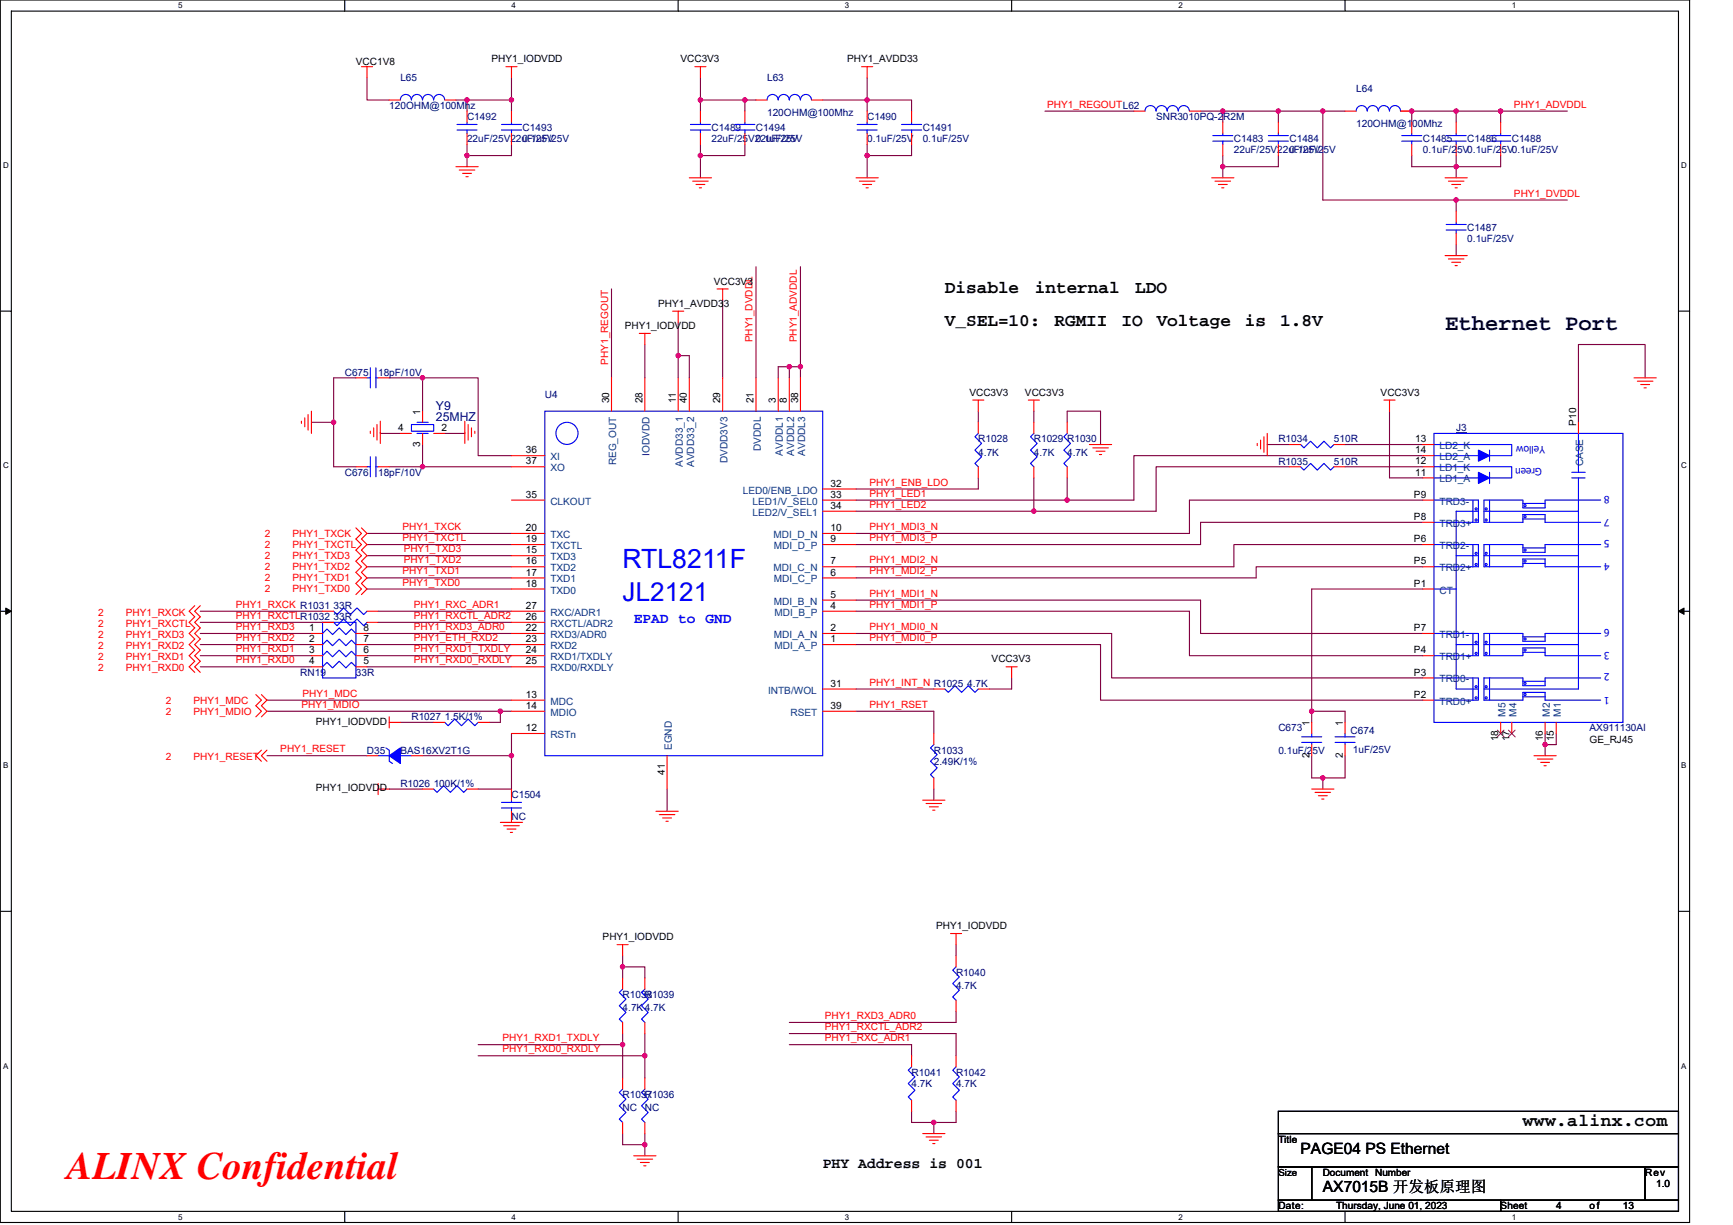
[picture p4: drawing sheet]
<svg xmlns="http://www.w3.org/2000/svg" width="297mm" height="210mm" viewBox="0 0 297 210" stroke-linecap="round" stroke-linejoin="round" font-family="sans-serif">
<path d="M0 0h289.6v209.5h-289.6zM1.9 1.9h285.8v205.7h-285.8z" fill="none" stroke="#000" stroke-width=".19"/>
<g fill="#fff">
<path d="M30.5 .2h.8v1.5h-.8z"/>
<path d="M30.5 207.8h.8v1.6h-.8z"/>
</g>
<path d="M59.1 0v1.9M59.1 207.6v1.9" fill="none" stroke="#000" stroke-width=".19"/>
<g fill="#fff">
<path d="M87.7 .2h.7v1.5h-.7z"/>
<path d="M87.7 207.8h.7v1.6h-.7z"/>
</g>
<path d="M116.2 0v1.9M116.2 207.6v1.9" fill="none" stroke="#000" stroke-width=".19"/>
<g fill="#fff">
<path d="M144.8 .2h.8v1.5h-.8z"/>
<path d="M144.8 207.8h.8v1.6h-.8z"/>
</g>
<path d="M173.4 0v1.9M173.4 207.6v1.9" fill="none" stroke="#000" stroke-width=".19"/>
<g fill="#fff">
<path d="M202 .2h.7v1.5h-.7z"/>
<path d="M202 207.8h.7v1.6h-.7z"/>
</g>
<path d="M230.5 0v1.9M230.5 207.6v1.9" fill="none" stroke="#000" stroke-width=".19"/>
<g fill="#fff">
<path d="M259.1 .2h.8v1.5h-.8z"/>
<path d="M259.1 207.8h.8v1.6h-.8z"/>
<path d="M.5 27.6h1v1.5h-1z"/>
<path d="M288.2 27.6h1v1.5h-1z"/>
<path d="M.5 79.1h1v1.5h-1z"/>
<path d="M288.2 79.1h1v1.5h-1z"/>
</g>
<path d="M0 53.3h1.9M287.7 53.3h1.9" fill="none" stroke="#000" stroke-width=".19"/>
<g fill="#fff">
<path d="M.5 130.5h.9v1.5h-.9z"/>
<path d="M288.2 130.5h.9v1.5h-.9z"/>
</g>
<path d="M0 104.8h1.9M287.7 104.8h1.9" fill="none" stroke="#000" stroke-width=".19"/>
<path d="M1 104.2l.9 .6-.9 .5zM287.7 104.8l.9-.6v1.1z" fill="#000" stroke="#000" stroke-width=".17"/>
<g fill="#fff">
<path d="M.5 181.9h.9v1.6h-.9z"/>
<path d="M288.2 181.9h.9v1.6h-.9z"/>
</g>
<path d="M0 156.2h1.9M287.7 156.2h1.9M219.1 190.5h68.6v3.8h-68.6zM219.1 194.3h68.6v5.7h-68.6zM219.1 200h5.7v5.7h-5.7zM219.1 205.7h38.1v1.9h-38.1zM224.8 200h57.2v5.7h-57.2zM257.2 205.7h30.5v1.9h-30.5zM282 200h5.7v5.7h-5.7z" fill="none" stroke="#000" stroke-width=".19"/>
<g fill="none" stroke="#800040" stroke-width=".19">
<path d="M62.9 13.3v3.8h3.8M78.1 17.1h1.9M80 17.1h7.7M80 17.1v1.9M87.7 13.3v3.8M87.7 17.1v1.9M120.1 17.1v2M120.1 17.1h7.6M120.1 13.3v3.8M129.6 17.1h-1.9v1.9M141 17.1h7.6M148.6 17.1v1.9"/>
<path d="M148.6 13.3v3.8M148.6 17.1h7.6v1.9M179.1 19h15.2M205.8 19h3.8M209.6 19h9.5M209.6 19v2M219.1 19h7.6M219.1 19v2M226.7 19v15.3h22.9M226.7 19h3.8M240.1 19h1.9M242 19h7.6"/>
<path d="M242 19.1v1.9M249.6 19h7.6M249.6 19.1v1.9M257.2 19.1v1.9M257.2 19h11.4M80 24.8v1.9M80 26.7v1.9M87.7 24.8v1.9h-7.7M120.1 24.8v1.9M127.7 24.8v1.9h-7.6v3.8M148.6 26.7v3.8M148.6 24.8v1.9h7.6v-1.9"/>
<path d="M209.6 26.7v1.9M209.6 28.6v1.9M219.1 26.7v1.9h-9.5M242 26.7v1.9h7.6M249.6 34.3v1.9M249.6 34.3h19M249.6 26.7v1.9M249.6 28.6v1.9M257.2 26.7v1.9h-7.6M104.8 49.5v15.3M110.5 59.1v5.7M116.2 55.2v5.8"/>
<path d="M123.9 51.4v13.4M129.6 45.7v19.1M137.2 45.7v17.2M249.6 41.9v1.9M53.4 72.4h3.8M57.2 72.4v7.6h3.8M61 64.8h-3.8v7.6M65.2 74.1v.2h3.4M66.7 64.8h5.7M72.4 64.8h9.6v13.3h5.7M72.4 76.2v3.8M72.4 64.8v5.7"/>
<path d="M79.7 74.1v.2h-3.5M116.2 61h1.9v3.8M116.2 61v3.8M135.3 62.9h1.9M135.3 62.9h-1.9v1.9M135.3 62.9v1.9M137.2 62.9v1.9M167.7 70.5v1.9M177.2 70.5v1.9M182.9 72.4v-1.9h5.7v5.7M217.2 76.2h3.8M230.5 76.2h13.4"/>
<path d="M238.2 70.5v11.4h5.7M243.9 78.1h-49.6v7.6h-11.4M282 64.8v-5.7h-11.5v13.3M62.9 97.2h24.8M62.9 95.2h24.8M62.9 93.3h24.8M62.9 91.4h24.8M62.9 99.1h24.8M66.7 80h5.7M72.4 80h15.3M146.7 85.7h36.2M146.7 87.6h30.5"/>
<path d="M167.7 81.9v1.9h-21M177.2 81.9v5.7M182.9 81.9v3.8M221 80h-22.8v7.6h-21M230.5 80h13.4M243.9 89.5h-38.1v3.8h-59.1M243.9 85.7h-40v5.7h-57.2M243.9 97.2h-28.6v1.9h-68.6M243.9 93.3h-32.4v3.9h-64.8M34.3 106.7h21M34.3 104.8h21M34.3 114.3h19.1"/>
<path d="M34.3 108.6h19.1M34.3 110.5h19.1M34.3 112.4h19.1M62.9 114.3h24.8M62.9 108.6h24.8M62.9 110.5h24.8M62.9 112.4h24.8M62.9 101h24.8M64.8 106.7h22.9M64.8 104.8h22.9M146.7 118.1h13.4M146.7 110.5h41.9v9.5h55.3"/>
<path d="M146.7 104.8h57.2v7.6h40M146.7 102.9h59.1v5.7h38.1M146.7 108.6h43.8v7.6h53.4M173.4 116.2v1.9h-3.8M243.9 101h-19.1v20.9M45.8 129.5h17.1M45.8 120h41.9M45.8 121.9h40M66.7 135.3h5.7M68.6 123.8h5.7M72.4 129.5h15.3M85.8 121.9h1.9"/>
<path d="M85.8 121.9v1.9h-1.9M87.7 129.5v5.8h-5.7M87.7 125.7v3.8M114.3 135.3v3.8M146.7 121.9h13.4v3.8M160.1 135.3v1.9M224.8 129.5v3.8h1.9M224.8 121.9v1.9M224.8 121.9h5.7v1.9M226.7 133.3v2M230.5 129.5v3.8h-3.8M264.8 127.6v1.9"/>
<path d="M264.8 125.7v1.9M266.7 125.7v1.9h-1.9M82 179.1h24.7M106.7 165.7h3.8v1.9M106.7 163.8v1.9M106.7 165.7v1.9M106.7 177.2v1.9M106.7 179.1v5.7M110.5 177.2v3.8M135.3 177.2h28.6v3.8M135.3 179.1h20.9v1.9M163.9 173.4v1.9h-28.6"/>
<path d="M163.9 161.9v1.9M82 181h28.5M106.7 194.3v1.9h3.8M110.5 194.3v1.9M110.5 196.2v1.9M110.5 181v3.8M156.2 190.5v1.9h3.9M160.1 192.4v1.9M163.9 190.5v1.9h-3.8"/>
</g>
<g fill="#f0f" stroke="#f0f" stroke-width=".19">
<circle cx="226.7" cy="133.3" r=".38"/>
<circle cx="224.8" cy="121.9" r=".38"/>
<circle cx="264.8" cy="127.6" r=".38"/>
<circle cx="87.7" cy="129.5" r=".38"/>
<circle cx="182.9" cy="85.7" r=".38"/>
<circle cx="135.3" cy="62.9" r=".38"/>
<circle cx="137.2" cy="62.9" r=".38"/>
<circle cx="116.2" cy="60.9" r=".38"/>
<circle cx="57.2" cy="72.4" r=".38"/>
<circle cx="72.4" cy="64.8" r=".38"/>
<circle cx="72.4" cy="80" r=".38"/>
<circle cx="219.1" cy="19" r=".38"/>
<circle cx="209.6" cy="19" r=".38"/>
<circle cx="209.6" cy="28.6" r=".38"/>
<circle cx="249.6" cy="34.3" r=".38"/>
<circle cx="226.7" cy="19" r=".38"/>
<circle cx="249.6" cy="28.6" r=".38"/>
<circle cx="257.2" cy="19" r=".38"/>
<circle cx="249.6" cy="19" r=".38"/>
<circle cx="120" cy="17.1" r=".38"/>
<circle cx="242" cy="19" r=".38"/>
<circle cx="127.7" cy="17.1" r=".38"/>
<circle cx="148.6" cy="17.1" r=".38"/>
<circle cx="148.6" cy="26.7" r=".38"/>
<circle cx="80" cy="26.7" r=".38"/>
<circle cx="120" cy="26.7" r=".38"/>
<circle cx="80" cy="17.1" r=".38"/>
<circle cx="87.7" cy="17.1" r=".38"/>
<circle cx="85.7" cy="121.9" r=".38"/>
<circle cx="177.2" cy="87.6" r=".38"/>
<circle cx="110.5" cy="181" r=".38"/>
<circle cx="110.5" cy="196.2" r=".38"/>
<circle cx="106.7" cy="165.7" r=".38"/>
<circle cx="106.7" cy="179.1" r=".38"/>
<circle cx="160" cy="192.4" r=".38"/>
</g>
<g fill="none" stroke="#f00" stroke-width=".19">
<path d="M62 11.4h1.9M62.9 11.4v1.9M80 19.1v1.9M86.7 11.4h1.9M87.7 11.4v1.9M119.1 11.4h1.9M120.1 11.4v1.9M147.7 11.4h1.9M148.6 11.4v1.9M78.1 28.6h3.9M78.7 29.1h2.7M79.3 29.7h1.5"/>
<path d="M79.9 30.3h.3M80 22.9v1.9M118.1 30.5h3.9M118.7 31.1h2.7M119.3 31.6h1.5M119.9 32.2h.3M146.7 30.5h3.8M147.3 31.1h2.7M147.9 31.6h1.5M148.4 32.2h.4M207.7 30.5h3.8M208.3 31.1h2.6"/>
<path d="M208.8 31.6h1.6M209.4 32.2h.4M247.7 30.5h3.8M248.3 31.1h2.6M248.8 31.6h1.6M249.4 32.2h.4M257.2 21v1.9M257.2 24.8v1.9M109.6 57.1h1.9M110.5 57.1v2M115.3 53.3h1.9M116.2 53.3v1.9"/>
<path d="M122.9 49.5h1.9M123.9 49.5v1.9M247.7 43.8h3.8M248.3 44.4h2.6M248.8 45h1.6M249.4 45.5h.4M51.7 72.2v.4M52.2 71.6v1.6M52.8 71.1v2.6M53.4 70.5v3.8M63.5 73.9v.4M64 73.3v1.6"/>
<path d="M64.6 72.8v2.6M65.2 72.2v3.8M79.7 72.2v3.8M80.2 72.8v2.6M80.8 73.3v1.6M81.4 73.9v.4M166.7 68.6h1.9M167.7 68.6v1.9M176.3 68.6h1.9M177.2 68.6v1.9M186.7 76.2h3.8M187.3 76.8h2.7"/>
<path d="M187.9 77.3h1.5M188.4 77.9h.4M215.5 76v.4M216.1 75.4v1.6M216.6 74.9v2.6M217.2 74.3v3.8M237.2 68.6h1.9M238.2 68.6v1.9M280.1 64.8h3.8M280.6 65.3h2.7M281.2 65.9h1.5M281.8 66.5h.4"/>
<path d="M61 90.5l1 .9-1 1 1 .9-1 1 1 .9-1 1 1 1-1 .9 1 1-1 .9 1 1-1 .9M62 90.5l.9 .9-.9 1 .9 .9-.9 1 .9 .9-.9 1 .9 1-.9 .9 .9 1-.9 .9 .9 1-.9 .9M33.4 103.8l-1 1 1 .9-1 1 1 .9-1 1 1 .9-1 1 1 .9-1 1 1 .9-1 1 1 1M34.3 103.8l-.9 1 .9 .9-.9 1 .9 .9-.9 1 .9 .9-.9 1 .9 .9-.9 1 .9 .9-.9 1 .9 1M43.9 119.1l.9 .9-.9 1 .9 .9-.9 1M44.8 119.1l1 .9-1 1 1 .9-1 1M172.4 114.3h1.9M173.4 114.3v1.9M44.8 128.6l-.9 .9 .9 1M45.8 128.6l-1 .9 1 1M64.8 135.3h1.9M64.8 134.3v1.9"/>
<path d="M66.7 123.8h1.9M66.7 122.9v1.9M112.4 139.1h3.8M113 139.6h2.7M158.2 137.2h3.8M158.7 137.7h2.7M159.3 138.3h1.5M159.9 138.9h.3M224.8 135.3h3.8M225.4 135.8h2.7M226 136.4h1.5M226.5 137h.4"/>
<path d="M262.9 129.5h3.8M263.5 130.1h2.7M264.1 130.7h1.5M264.6 131.3h.4M85.8 141h3.8M86.3 141.5h2.7M86.9 142.1h1.5M87.5 142.7h.4M113.6 140.2h1.5M114.1 140.8h.4M105.8 161.9h1.9M106.7 161.9v1.9"/>
<path d="M162.9 160h1.9M163.9 160v1.9M108.6 198.1h3.8M109.2 198.7h2.7M109.8 199.3h1.5M110.3 199.8h.4M158.2 194.3h3.8M158.7 194.9h2.7M159.3 195.5h1.5M159.9 196h.3"/>
</g>
<g fill="none" stroke="#00f" stroke-width=".19">
<path d="M78.3 22.3h3.5M78.3 21.3h3.5M80 21v.3M80 22.3v.6M255.5 24.2h3.4M255.5 23.2h3.4M257.2 22.9v.3M257.2 24.2v.6M245.8 74.3h32.4v49.5h-32.4zM245.8 76.2h13.3v1.9h-13.3M255.3 77.2v1.9M270.5 74.3v6.7"/>
<path d="M245.8 93.3h7.6v3.9h-7.6M245.8 85.7h7.6v3.8h-7.6M245.8 80h13.3v1.9h-13.3M249.6 95.3h3.8M252.5 93.3v3.9M252.5 85.7v3.8M252.9 96.6h.2v.3h-.2zM252.9 94.7h.2v.3h-.2zM252.9 89h.2v.3h-.2zM252.9 87.1h.2v.3h-.2zM253.4 87.6h-3.8v30.5h3.8M254.4 95.3h16.1"/>
<path d="M254.4 87.6h16.1M254.6 94.7h.3v.3h-.3zM254.6 96.6h.3v.3h-.3zM254.6 87.1h.3v.3h-.3zM254.6 89h.3v.3h-.3zM255.3 93.3v3.9M255.3 85.7v3.8M255.3 81v1.9M261 96.6h3.8M261 93.9h3.8M261 89h3.8M261 86.3h3.8"/>
<path d="M261.3 94.2h.2v.2h-.2zM261.3 96.1h.2v.2h-.2zM261.3 86.5h.2v.3h-.2zM261.3 88.4h.2v.3h-.2zM269.4 81.9h2.3M269.4 81h2.3M270.5 81.9v36.2h-16.1M274.4 93.3h-9.6v1.4h-3.8v-1.4h-6.6v3.9h6.6v-1.4h3.8v1.4h9.6M274.4 85.7h-9.6v1.4h-3.8v-1.4h-6.6v3.8h6.6v-1.3h3.8v1.3h9.6M245.8 101h3.8M245.8 108.6h7.6v3.8h-7.6M245.8 116.2h7.6v3.8h-7.6"/>
<path d="M249.6 110.5h3.8M252.5 108.6v3.8M252.5 116.2v3.8M252.9 111.9h.2v.2h-.2zM252.9 110h.2v.2h-.2zM252.9 119.5h.2v.2h-.2zM252.9 117.6h.2v.2h-.2zM254.4 110.5h16.1M254.6 111.9h.3v.2h-.3zM254.6 119.5h.3v.2h-.3zM254.6 117.6h.3v.2h-.3zM254.6 110h.3v.2h-.3z"/>
<path d="M255.3 108.6v3.8M255.3 116.2v3.8M261 111.8h3.8M261 109.2h3.8M261 119.4h3.8M261 116.8h3.8M261.3 109.4h.2v.3h-.2zM261.3 111.3h.2v.3h-.2zM261.3 118.9h.2v.3h-.2zM261.3 117h.2v.3h-.2zM274.4 116.2h-9.6v1.3h-3.8v-1.3h-6.6v3.8h6.6v-1.3h3.8v1.3h9.6M274.4 108.6h-9.6v1.3h-3.8v-1.3h-6.6v3.8h6.6v-1.3h3.8v1.3h9.6"/>
</g>
<g fill="#00f" stroke="#00f" stroke-width=".19">
<path d="M253.4 81l1.9 .9-1.9 1z" fill-rule="evenodd"/>
<path d="M253.4 77.2l1.9 .9-1.9 1z" fill-rule="evenodd"/>
</g>
<path d="M249.6 74.1h1.8v.2h-1.8z" fill="#000080"/>
<g fill="none" stroke="#f00" stroke-width=".19">
<path d="M66.7 17.1h1.9M76.2 17.1h1.9M87.7 19.1v1.9M120.1 19.1v1.9M127.7 19.1v1.9M129.6 17.1h1.9M139.1 17.1h1.9M148.6 19.1v1.9M156.2 19.1v1.9M194.3 19h2M203.9 19h1.9M230.5 19h1.9"/>
<path d="M240.1 19h1.9M87.7 22.9v1.9M120.1 22.9v1.9M127.7 22.9v1.9M148.6 22.9v1.9M156.2 22.9v1.9M209.6 21v1.9M209.6 24.8v1.9M219.1 21v1.9M219.1 24.8v1.9M242 21v1.9M242 24.8v1.9"/>
<path d="M249.6 21v1.9M249.6 24.8v1.9M249.6 36.2v1.9M249.6 40v1.9M61 64.8h1.9M64.8 64.8h1.9M68.6 74.3h1.9M72.4 70.5v1.9M72.4 74.3v1.9M74.3 74.3h1.9M87.7 78.1h5.7M104.8 64.8v5.7"/>
<path d="M110.5 64.8v5.7M116.2 64.8v5.7M118.1 64.8v5.7M123.9 64.8v5.7M129.6 64.8v5.7M133.4 64.8v5.7M135.3 64.8v5.7M137.2 64.8v5.7M167.7 72.4v1.9M177.2 72.4v1.9M182.9 72.4v1.9M221 76.2h1.9"/>
<path d="M228.6 76.2h1.9M243.9 78.1h1.9M243.9 76.2h1.9M270.5 72.4v1.9M61 80h1.9M64.8 80h1.9M87.7 91.4h5.7M87.7 99.1h5.7M87.7 97.2h5.7M87.7 95.2h5.7M87.7 93.3h5.7M87.7 80h5.7"/>
<path d="M87.7 85.7h5.7M141 99.1h5.7M141 97.2h5.7M141 93.3h5.7M141 91.4h5.7M141 87.6h5.7M141 83.8h5.7M141 85.7h5.7M167.7 80v1.9M177.2 80v1.9M182.9 80v1.9M221 80h1.9"/>
<path d="M228.6 80h1.9M243.9 97.2h1.9M243.9 93.3h1.9M243.9 89.5h1.9M243.9 85.7h1.9M243.9 81.9h1.9M243.9 80h1.9M53.4 108.6h1.9M53.4 110.5h1.9M53.4 112.4h1.9M53.4 114.3h1.9M55.3 104.8h1.9"/>
<path d="M55.3 106.7h1.9M61 114.3h1.9M61 112.4h1.9M61 110.5h1.9M61 108.6h1.9M62.9 104.8h1.9M62.9 106.7h1.9M87.7 106.7h5.7M87.7 114.3h5.7M87.7 112.4h5.7M87.7 110.5h5.7M87.7 108.6h5.7"/>
<path d="M87.7 104.8h5.7M87.7 101h5.7M141 110.5h5.7M141 108.6h5.7M141 104.8h5.7M141 102.9h5.7M141 118.1h5.7M160.1 118.1h1.9M167.7 118.1h1.9M243.9 116.2h1.9M243.9 112.4h1.9M243.9 108.6h1.9"/>
<path d="M243.9 101h1.9M62.9 129.5h1.9M70.5 129.5h1.9M72.4 135.3h1.9M74.3 123.8h1.9M80 135.3h2M82 123.8h1.9M87.7 125.7h5.7M87.7 120h5.7M87.7 121.9h5.7M87.7 135.3v1.9M87.7 139.1v1.9"/>
<path d="M114.3 129.5v5.8M141 121.9h5.7M160.1 133.3v2M160.1 125.7v1.9M224.8 123.8v1.9M224.8 127.6v1.9M230.5 123.8v1.9M230.5 127.6v1.9M243.9 120h1.9M257.2 123.8v1.9M259.1 123.8v1.9M264.8 123.8v1.9"/>
<path d="M266.7 123.8v1.9M106.7 175.3v1.9M106.7 167.6v1.9M110.5 175.3v1.9M110.5 167.6v1.9M163.9 171.4v2M163.9 163.8v1.9M106.7 192.4v1.9M106.7 184.8v1.9M110.5 192.4v1.9M110.5 184.8v1.9M156.2 188.6v1.9"/>
<path d="M156.2 181v1.9M163.9 188.6v1.9M163.9 181v1.9"/>
</g>
<path d="M256.6 125.2l1.2 1.1M257.8 125.2l-1.2 1.1M258.5 125.2l1.2 1.1M259.7 125.2l-1.2 1.1" fill="none" stroke="#804000" stroke-width=".17"/>
<g fill="none" stroke="#00f" stroke-width=".19">
<path d="M70.5 17.1a.94 .94 0 0 0-.9-.9 .94 .94 0 0 0-1 .9M74.3 17.1a.95 .95 0 0 0-.9-.9 .95 .95 0 0 0-1 .9 .94 .94 0 0 0-.9-.9 .94 .94 0 0 0-1 .9M76.2 17.1a.94 .94 0 0 0-.9-.9 .94 .94 0 0 0-1 .9M133.4 17.1a.94 .94 0 0 0-1-.9 .94 .94 0 0 0-.9 .9M137.2 17.1a.95 .95 0 0 0-1-.9 .95 .95 0 0 0-.9 .9 .94 .94 0 0 0-1-.9 .94 .94 0 0 0-.9 .9M139.1 17.1a.94 .94 0 0 0-1-.9 .94 .94 0 0 0-.9 .9M200 19a.95 .95 0 0 0-.9-.9 .95 .95 0 0 0-1 .9 .94 .94 0 0 0-.9-.9 .94 .94 0 0 0-.9 .9M203.9 19a.95 .95 0 0 0-1-.9 .95 .95 0 0 0-1 .9 .94 .94 0 0 0-.9-.9 .94 .94 0 0 0-.9 .9M236.2 19a.95 .95 0 0 0-.9-.9 .95 .95 0 0 0-1 .9 .94 .94 0 0 0-.9-.9 .94 .94 0 0 0-1 .9M240 19a.95 .95 0 0 0-.9-.9 .95 .95 0 0 0-1 .9 .94 .94 0 0 0-.9-.9 .94 .94 0 0 0-.9 .9M86 22.3h3.4M86 21.3h3.4"/>
<path d="M87.7 21v.3M87.7 22.3v.6M118.3 22.3h3.5M118.3 21.3h3.5M120.1 21v.3M120.1 22.3v.6M126 22.3h3.4M126 21.3h3.4M127.7 21v.3M127.7 22.3v.6M146.9 22.3h3.4M146.9 21.3h3.4"/>
<path d="M148.6 21v.3M148.6 22.3v.6M154.5 22.3h3.5M154.5 21.3h3.5M156.2 21v.3M156.2 22.3v.6M207.9 24.2h3.4M207.9 23.2h3.4M209.6 22.9v.3M209.6 24.2v.6M217.4 24.2h3.4M217.4 23.2h3.4"/>
<path d="M219.1 22.9v.3M219.1 24.2v.6M240.3 24.2h3.4M240.3 23.2h3.4M242 22.9v.3M242 24.2v.6M247.9 24.2h3.4M247.9 23.2h3.4M247.9 39.4h3.4M247.9 38.5h3.4M249.6 22.9v.3M249.6 24.2v.6"/>
<path d="M249.6 38.1v.4M249.6 39.4v.6M62.9 64.8h.6M63.5 63.1v3.4M63.5 78.3v3.4M64.4 63.1v3.4M64.4 78.3v3.4M64.4 64.8h.4M70.5 72.8h3.8v1.1h-3.8zM71.5 72.4h1.9M71.5 74.3h1.9M72.4 74.3h.1"/>
<path d="M72.4 72.4h.1M93.4 70.5h47.6v59h-47.6zM167.7 74.3l-.6 .6 1.2 1.1-1.2 1.2 1.2 1.1-1.2 1.1 .6 .6M177.2 74.3l-.6 .6 1.2 1.1-1.2 1.2 1.2 1.1-1.2 1.1 .6 .6M182.9 74.3l-.6 .6 1.2 1.1-1.2 1.2 1.2 1.1-1.2 1.1 .6 .6M222.9 76.2l.6 .6 1.1-1.2 1.2 1.2 1.1-1.2 1.2 1.2 .5-.6M62.9 80h.6M64.4 80h.4M222.9 80l.6 .6 1.1-1.2 1.2 1.2 1.1-1.2 1.2 1.2 .5-.6M55.3 106.7h5.7v9.5h-5.7zM55.3 108.6l.7-.8 1 1 1.1-1.2 1.2 1.2 .9-1 .8 .8M55.3 110.5l.7-.8 1 1 1.1-1.2 1.2 1.2 .9-1 .8 .8"/>
<path d="M55.3 112.4l.7-.8 1 1 1.1-1.2 1.2 1.2 .9-1 .8 .8M55.3 114.3l.7-.8 1 1 1.1-1.2 1.2 1.2 .9-1 .8 .8M57.2 104.8l.6 .5 1.1-1.1 1.1 1.1 1.2-1.1 1.1 1.1 .6-.5M57.2 106.7l.6 .6 1.1-1.2 1.1 1.2 1.2-1.2 1.1 1.2 .6-.6M162 118.1l.5 .6 1.2-1.2 1.1 1.2 1.2-1.2 1.1 1.2 .6-.6M64.8 129.5h1.9M66.1 128.2l.6 .4v1.9l.6 .4M68.6 129.5h1.9M74.3 135.3l.6 .5 1.1-1.1 1.2 1.1 1.1-1.1 1.2 1.1 .5-.5M76.2 123.8l.6 .6 1.2-1.1 1.1 1.1 1.1-1.1 1.2 1.1 .6-.6M86 138.5h3.4M86 137.5h3.4"/>
<path d="M87.7 137.2v.3M87.7 138.5v.6M160.1 127.6l-.6 .6 1.1 1.1-1.1 1.2 1.1 1.1-1.1 1.2 .6 .5M223.1 126.3h3.4M223.1 127.3h3.4M224.8 125.7v.6M224.8 127.3v.3M228.8 126.3h3.5M228.8 127.3h3.5M230.5 125.7v.6M230.5 127.3v.3M106.7 169.5l-.6 .6 1.2 1.2-1.2 1.1 1.2 1.1-1.2 1.2 .6 .6"/>
<path d="M110.5 169.5l-.5 .6 1.1 1.2-1.1 1.1 1.1 1.1-1.1 1.2 .5 .6M163.9 165.7l-.6 .6 1.1 1.1-1.1 1.2 1.1 1.1-1.1 1.2 .6 .5M106.7 186.7l-.6 .6 1.2 1.1-1.2 1.1 1.2 1.2-1.2 1.1 .6 .6M110.5 186.7l-.5 .6 1.1 1.1-1.1 1.1 1.1 1.2-1.1 1.1 .5 .6M156.2 182.9l-.5 .6 1.1 1.1-1.1 1.1 1.1 1.2-1.1 1.1 .5 .6M163.9 182.9l-.6 .6 1.1 1.1-1.1 1.1 1.1 1.2-1.1 1.1 .6 .6"/>
<circle cx="97.2" cy="74.3" r="1.89"/>
</g>
<path d="M66.7 129.5l1.9-1.3v2.7z" fill-rule="evenodd" fill="#00f" stroke="#00f" stroke-width=".19"/>
<g fill="#f0f" stroke="#f0f" stroke-width=".19">
<circle cx="226.7" cy="133.3" r=".38"/>
<circle cx="224.8" cy="121.9" r=".38"/>
<circle cx="264.8" cy="127.6" r=".38"/>
<circle cx="87.7" cy="129.5" r=".38"/>
<circle cx="182.9" cy="85.7" r=".38"/>
<circle cx="135.3" cy="62.9" r=".38"/>
<circle cx="137.2" cy="62.9" r=".38"/>
<circle cx="116.2" cy="60.9" r=".38"/>
<circle cx="57.2" cy="72.4" r=".38"/>
<circle cx="72.4" cy="64.8" r=".38"/>
<circle cx="72.4" cy="80" r=".38"/>
<circle cx="219.1" cy="19" r=".38"/>
<circle cx="209.6" cy="19" r=".38"/>
<circle cx="209.6" cy="28.6" r=".38"/>
<circle cx="249.6" cy="34.3" r=".38"/>
<circle cx="226.7" cy="19" r=".38"/>
<circle cx="249.6" cy="28.6" r=".38"/>
<circle cx="257.2" cy="19" r=".38"/>
<circle cx="249.6" cy="19" r=".38"/>
<circle cx="120" cy="17.1" r=".38"/>
<circle cx="242" cy="19" r=".38"/>
<circle cx="127.7" cy="17.1" r=".38"/>
<circle cx="148.6" cy="17.1" r=".38"/>
<circle cx="148.6" cy="26.7" r=".38"/>
<circle cx="80" cy="26.7" r=".38"/>
<circle cx="120" cy="26.7" r=".38"/>
<circle cx="80" cy="17.1" r=".38"/>
<circle cx="87.7" cy="17.1" r=".38"/>
<circle cx="85.7" cy="121.9" r=".38"/>
<circle cx="177.2" cy="87.6" r=".38"/>
<circle cx="110.5" cy="181" r=".38"/>
<circle cx="110.5" cy="196.2" r=".38"/>
<circle cx="106.7" cy="165.7" r=".38"/>
<circle cx="106.7" cy="179.1" r=".38"/>
<circle cx="160" cy="192.4" r=".38"/>
</g>
<text font-size="6.7" fill="#f00" x="11.5" y="202.2">ALINX Confidential</text>
<text font-size="4.6" fill="#00f" x="106.7" y="97.4">RTL8211F</text>
<text font-size="4.5" fill="#00f" x="106.7" y="103.1">JL2121</text>
<text font-size="3.8" fill="#000040" x="247.7" y="56.5">Ethernet Port</text>
<g font-size="3">
<text x="162" y="50.2">Disable</text>
<text x="177.4" y="50.2">internal</text>
<text x="194.6" y="50.2">LDO</text>
<text x="162" y="55.9">V_SEL=10:</text>
<text x="180.7" y="55.9">RGMII</text>
<text x="192.2" y="55.9">IO</text>
<text x="198.3" y="55.9">Voltage</text>
<text x="213.4" y="55.9">is</text>
<text x="219.4" y="55.9">1.8V</text>
<text x="261" y="193.1">www.alinx.com</text>
</g>
<g font-size="2.7">
<text x="222.9" y="197.8">PAGE04 PS Ethernet</text>
<text x="226.7" y="204.3">AX7015B 开发板原理图</text>
</g>
<text font-size="2.5" fill="#00f" x="108.6" y="106.9">EPAD to GND</text>
<text font-size="2.5" x="141" y="200.3">PHY Address is 001</text>
<g font-size="2.1" fill="#000080">
<text x="74.7" y="70.3">Y9</text>
<text x="74.7" y="72.2">25MHZ</text>
</g>
<g font-size="1.7">
<text x="61" y="11.1">VCC1V8</text>
<text x="84.2" y="10.7">PHY1_IODVDD</text>
<text x="116.6" y="10.7">VCC3V3</text>
<text x="145.2" y="10.7">PHY1_AVDD33</text>
<text x="112.8" y="52.6">PHY1_AVDD33</text>
<text x="122.3" y="48.8">VCC3V3</text>
<text x="107.1" y="56.4">PHY1_IODVDD</text>
<text x="72" y="71.1" transform="rotate(-90 72 71.1)">1</text>
<text x="104.4" y="69.2" transform="rotate(-90 104.4 69.2)">30</text>
<text x="110.1" y="69.2" transform="rotate(-90 110.1 69.2)">28</text>
<text x="115.8" y="69.2" transform="rotate(-90 115.8 69.2)">11</text>
<text x="117.7" y="69.2" transform="rotate(-90 117.7 69.2)">40</text>
<text x="123.5" y="69.2" transform="rotate(-90 123.5 69.2)">29</text>
<text x="129.2" y="69.2" transform="rotate(-90 129.2 69.2)">21</text>
<text x="133" y="69.2" transform="rotate(-90 133 69.2)">3</text>
<text x="134.9" y="69.2" transform="rotate(-90 134.9 69.2)">8</text>
<text x="136.8" y="69.2" transform="rotate(-90 136.8 69.2)">38</text>
<text x="166.2" y="67.8">VCC3V3</text>
<text x="175.7" y="67.8">VCC3V3</text>
<text x="236.6" y="67.8">VCC3V3</text>
<text x="68.2" y="73.9">4</text>
<text x="72" y="76.6" transform="rotate(-90 72 76.6)">3</text>
<text x="75.7" y="73.9">2</text>
<text x="90.1" y="77.7">36</text>
<text x="242.5" y="77.7">14</text>
<text x="242.5" y="75.8">13</text>
<text x="270.1" y="73" transform="rotate(-90 270.1 73)">P10</text>
<text x="90.1" y="79.6">37</text>
<text x="142.3" y="83.4">32</text>
<text x="242.5" y="81.5">11</text>
<text x="242.5" y="79.6">12</text>
<text x="90.1" y="85.3">35</text>
<text x="142.3" y="87.2">34</text>
<text x="142.3" y="85.3">33</text>
<text x="242.4" y="89.1">P8</text>
<text x="242.4" y="85.3">P9</text>
<text x="90.1" y="91">20</text>
<text x="90.1" y="94.8">15</text>
<text x="90.1" y="92.9">19</text>
<text x="142.3" y="92.9">9</text>
<text x="142.3" y="91">10</text>
<text x="242.4" y="92.9">P6</text>
<text x="90.1" y="100.6">18</text>
<text x="90.1" y="98.7">17</text>
<text x="90.1" y="96.8">16</text>
<text x="142.3" y="98.7">6</text>
<text x="142.3" y="96.8">7</text>
<text x="242.4" y="96.8">P5</text>
<text x="242.4" y="100.6">P1</text>
<text x="90.1" y="106.3">26</text>
<text x="90.1" y="104.4">27</text>
<text x="142.3" y="102.5">5</text>
<text x="142.3" y="104.4">4</text>
<text x="53" y="108.2">1</text>
<text x="53" y="110.1">2</text>
<text x="53" y="112">3</text>
<text x="53" y="113.9">4</text>
<text x="62.3" y="113.9">5</text>
<text x="62.3" y="112">6</text>
<text x="62.3" y="110.1">7</text>
<text x="62.3" y="108.2">8</text>
<text x="90.1" y="113.9">25</text>
<text x="90.1" y="112">24</text>
<text x="90.1" y="110.1">23</text>
<text x="90.1" y="108.2">22</text>
<text x="142.3" y="108.2">2</text>
<text x="142.3" y="110.1">1</text>
<text x="170" y="113.6">VCC3V3</text>
<text x="242.4" y="112">P4</text>
<text x="242.4" y="108.2">P7</text>
<text x="90.1" y="119.6">13</text>
<text x="142.3" y="117.7">31</text>
<text x="242.4" y="119.6">P2</text>
<text x="242.4" y="115.8">P3</text>
<text x="54.1" y="124.2">PHY1_IODVDD</text>
<text x="90.1" y="125.3">12</text>
<text x="90.1" y="121.5">14</text>
<text x="142.3" y="121.5">39</text>
<text x="224.4" y="124.4" transform="rotate(-90 224.4 124.4)">1</text>
<text x="230.1" y="124.4" transform="rotate(-90 230.1 124.4)">1</text>
<text x="224.4" y="129.9" transform="rotate(-90 224.4 129.9)">2</text>
<text x="230.1" y="129.9" transform="rotate(-90 230.1 129.9)">2</text>
<text x="256.8" y="127.1" transform="rotate(-90 256.8 127.1)">18</text>
<text x="258.7" y="127.1" transform="rotate(-90 258.7 127.1)">17</text>
<text x="264.4" y="127.1" transform="rotate(-90 264.4 127.1)">16</text>
<text x="266.3" y="127.1" transform="rotate(-90 266.3 127.1)">15</text>
<text x="272.5" y="127.3">GE_RJ45</text>
<text x="54.1" y="135.7">PHY1_IODVDD</text>
<text x="113.9" y="132.8" transform="rotate(-90 113.9 132.8)">41</text>
<text x="103.3" y="161.2">PHY1_IODVDD</text>
<text x="160.4" y="159.3">PHY1_IODVDD</text>
<text x="219.1" y="195.9">Title</text>
<text x="219.1" y="201.5">Size</text>
<text x="226.7" y="201.6">Document Number</text>
<text x="282" y="201.6">Rev</text>
<text x="283.9" y="203.5">1.0</text>
<text x="219.1" y="207.3">Date:</text>
<text x="229" y="207.3">Thursday, June 01, 2023</text>
<text x="257.2" y="207.3">Sheet</text>
<text x="266.7" y="207.3">4</text>
<text x="272.5" y="207.3">of</text>
<text x="278.2" y="207.3">13</text>
</g>
<g font-size="1.7" fill="#000080">
<text x="68.6" y="13.9">L65</text>
<text x="131.5" y="13.9">L63</text>
<text x="232.4" y="15.8">L64</text>
<text x="66.7" y="18.7">120OHM@100Mhz</text>
<text x="80" y="20.6">C1492</text>
<text x="89.6" y="22.5">C1493</text>
<text x="122" y="22.5">C1489</text>
<text x="129.6" y="22.5">C1494</text>
<text x="131.5" y="19.8">120OHM@100Mhz</text>
<text x="148.6" y="20.6">C1490</text>
<text x="158.2" y="22.5">C1491</text>
<text x="198.2" y="20.6">SNR3010PQ-2R2M</text>
<text x="232.4" y="21.7">120OHM@100Mhz</text>
<text x="80" y="24.4">22uF/25V22uF/25V</text>
<text x="89.6" y="24.4">0.1uF/25V</text>
<text x="122" y="24.4">22uF/25V22uF/25V</text>
<text x="129.6" y="24.4">0.1uF/25V</text>
<text x="148.6" y="24.4">0.1uF/25V</text>
<text x="158.2" y="24.4">0.1uF/25V</text>
<text x="211.5" y="24.4">C1483</text>
<text x="211.5" y="26.3">22uF/25V22uF/25V</text>
<text x="221" y="24.4">C1484</text>
<text x="221" y="26.3">0.1uF/25V</text>
<text x="243.9" y="24.4">C1485</text>
<text x="243.9" y="26.3">0.1uF/25V0.1uF/25V0.1uF/25V</text>
<text x="251.5" y="24.4">C1486</text>
<text x="259.1" y="24.4">C1488</text>
<text x="251.5" y="39.6">C1487</text>
<text x="251.5" y="41.6">0.1uF/25V</text>
<text x="59.1" y="64.4">C675</text>
<text x="64.8" y="64.4">18pF/10V</text>
<text x="93.4" y="68.2">U4</text>
<text x="167.7" y="75.8">R1028</text>
<text x="177.2" y="75.8">R1029 R1030</text>
<text x="219.1" y="75.8">R1034</text>
<text x="228.6" y="75.8">510R</text>
<text x="249.6" y="73.9">J3</text>
<text x="59.1" y="81.6">C676</text>
<text x="64.8" y="81.6">18pF/10V</text>
<text x="167.7" y="78.1">4.7K</text>
<text x="177.2" y="78.1">4.7K</text>
<text x="182.9" y="78.1">4.7K</text>
<text x="219.1" y="79.7">R1035</text>
<text x="228.6" y="79.7">510R</text>
<text x="51.5" y="115.8">RN19</text>
<text x="61" y="115.8">33R</text>
<text x="70.5" y="123.5">R1027 1.5K/1%</text>
<text x="219.1" y="125.4">C673</text>
<text x="231.5" y="125.8">C674</text>
<text x="272.5" y="125.4">AX911130AI</text>
<text x="62.9" y="129.2">D35</text>
<text x="68.6" y="129.2">BAS16XV2T1G</text>
<text x="160.1" y="129.2">R1033</text>
<text x="160.1" y="131.1">2.49K/1%</text>
<text x="219.1" y="129.2">0.1uF/25V</text>
<text x="231.9" y="129">1uF/25V</text>
<text x="68.6" y="134.9">R1026 100K/1%</text>
<text x="87.7" y="136.8">C1504</text>
<text x="87.7" y="140.6">NC</text>
<text x="163.9" y="167.3">R1040</text>
<text x="106.7" y="171.1">R1038</text>
<text x="106.7" y="173.4">4.7K4.7K</text>
<text x="110.5" y="171.1">R1039</text>
<text x="163.9" y="169.6">4.7K</text>
<text x="156.2" y="184.4">R1041</text>
<text x="163.9" y="184.4">R1042</text>
<text x="106.7" y="188.2">R1037</text>
<text x="106.7" y="190.5">NC</text>
<text x="110.5" y="188.2">R1036</text>
<text x="110.5" y="190.5">NC</text>
<text x="156.2" y="186.3">4.7K</text>
<text x="163.9" y="186.3">4.7K</text>
</g>
<g font-size="1.7" fill="#f00">
<text x="179.5" y="18.5">PHY1_REGOUTL62</text>
<text x="259.5" y="18.5">PHY1_ADVDDL</text>
<text x="259.5" y="33.7">PHY1_DVDDL</text>
<text x="129" y="58.7" transform="rotate(-90 129 58.7)">PHY1_DVDDL</text>
<text x="136.6" y="58.7" transform="rotate(-90 136.6 58.7)">PHY1_ADVDDL</text>
<text x="104.2" y="62.5" transform="rotate(-90 104.2 62.5)">PHY1_REGOUT</text>
<text x="149" y="83.2">PHY1_ENB_LDO</text>
<text x="149" y="87">PHY1_LED2</text>
<text x="149" y="85.1">PHY1_LED1</text>
<text x="45.4" y="93.9">2</text>
<text x="45.4" y="95.8">2</text>
<text x="45.4" y="92">2</text>
<text x="50.1" y="93.9">PHY1_TXCTL</text>
<text x="50.1" y="95.8">PHY1_TXD3</text>
<text x="50.1" y="92">PHY1_TXCK</text>
<text x="69" y="92.8">PHY1_TXCTL</text>
<text x="69" y="90.8">PHY1_TXCK</text>
<text x="69.2" y="94.7">PHY1_TXD3</text>
<text x="149" y="92.8">PHY1_MDI3_P</text>
<text x="149" y="90.8">PHY1_MDI3_N</text>
<text x="45.4" y="97.7">2</text>
<text x="45.4" y="99.7">2</text>
<text x="45.4" y="101.6">2</text>
<text x="50.1" y="97.7">PHY1_TXD2</text>
<text x="50.1" y="99.7">PHY1_TXD1</text>
<text x="50.1" y="101.6">PHY1_TXD0</text>
<text x="69" y="100.4">PHY1_TXD0</text>
<text x="69" y="98.5">PHY1_TXD1</text>
<text x="69.2" y="96.6">PHY1_TXD2</text>
<text x="149" y="96.6">PHY1_MDI2_N</text>
<text x="149" y="98.5">PHY1_MDI2_P</text>
<text x="16.8" y="107.5">2</text>
<text x="16.8" y="105.6">2</text>
<text x="21.6" y="107.5">PHY1_RXCTL</text>
<text x="21.6" y="105.6">PHY1_RXCK</text>
<text x="40.4" y="106.1">PHY1_RXCTLR1032 33R</text>
<text x="40.4" y="108">PHY1_RXD3</text>
<text x="40.4" y="104.2">PHY1_RXCK R1031 33R</text>
<text x="70.9" y="108">PHY1_RXD3_ADR0</text>
<text x="70.9" y="106.1">PHY1_RXCTL_ADR2</text>
<text x="70.9" y="104.2">PHY1_RXC_ADR1</text>
<text x="149" y="104.2">PHY1_MDI1_P</text>
<text x="149" y="102.3">PHY1_MDI1_N</text>
<text x="149" y="108">PHY1_MDI0_N</text>
<text x="16.8" y="109.4">2</text>
<text x="16.8" y="111.3">2</text>
<text x="16.8" y="113.2">2</text>
<text x="21.6" y="109.4">PHY1_RXD3</text>
<text x="21.6" y="111.3">PHY1_RXD2</text>
<text x="21.6" y="113.2">PHY1_RXD1</text>
<text x="40.4" y="113.7">PHY1_RXD0</text>
<text x="40.4" y="109.9">PHY1_RXD2</text>
<text x="40.4" y="111.8">PHY1_RXD1</text>
<text x="70.9" y="113.7">PHY1_RXD0_RXDLY</text>
<text x="70.9" y="109.9">PHY1_ETH_RXD2</text>
<text x="70.9" y="111.8">PHY1_RXD1_TXDLY</text>
<text x="149" y="109.9">PHY1_MDI0_P</text>
<text x="16.8" y="115.1">2</text>
<text x="21.6" y="115.1">PHY1_RXD0</text>
<text x="51.9" y="119.4">PHY1_MDC</text>
<text x="149" y="117.5">PHY1_INT_N R1025 4.7K</text>
<text x="28.4" y="120.6">2</text>
<text x="28.4" y="122.5">2</text>
<text x="33.2" y="120.6">PHY1_MDC</text>
<text x="33.2" y="122.5">PHY1_MDIO</text>
<text x="51.7" y="121.3">PHY1_MDIO</text>
<text x="149" y="121.3">PHY1_RSET</text>
<text x="28.4" y="130.3">2</text>
<text x="33.2" y="130.3">PHY1_RESET</text>
<text x="48" y="128.9">PHY1_RESET</text>
<text x="86.1" y="178.5">PHY1_RXD1_TXDLY</text>
<text x="141.4" y="174.7">PHY1_RXD3_ADR0</text>
<text x="141.4" y="176.6">PHY1_RXCTL_ADR2</text>
<text x="141.4" y="178.5">PHY1_RXC_ADR1</text>
<text x="86.1" y="180.4">PHY1_RXD0_RXDLY</text>
</g>
<g font-size="1.7" fill="#004080">
<text x="130.4" y="77.3" transform="rotate(-90 130.4 77.3)">DVDDL</text>
<text x="246.7" y="77">LD2_K</text>
<text x="94.3" y="78.9">XI</text>
<text x="94.3" y="80.8">XO</text>
<text x="105.6" y="79.8" transform="rotate(-90 105.6 79.8)">REG_OUT</text>
<text x="111.3" y="78.1" transform="rotate(-90 111.3 78.1)">IODVDD</text>
<text x="117" y="80" transform="rotate(-90 117 80)">AVDD33_1</text>
<text x="119" y="80" transform="rotate(-90 119 80)">AVDD33_2</text>
<text x="124.7" y="79.4" transform="rotate(-90 124.7 79.4)">DVDD3V3</text>
<text x="134.2" y="78.1" transform="rotate(-90 134.2 78.1)">AVDDL1</text>
<text x="136.1" y="78.1" transform="rotate(-90 136.1 78.1)">AVDDL2</text>
<text x="138" y="78.1" transform="rotate(-90 138 78.1)">AVDDL3</text>
<text x="246.7" y="82.7">LD1_A</text>
<text x="246.7" y="80.8">LD1_K</text>
<text x="246.7" y="78.9">LD2_A</text>
<text x="271.4" y="79.9" transform="rotate(-90 271.4 79.9)">CASE</text>
<text x="94.3" y="86.5">CLKOUT</text>
<text x="127.3" y="84.6">LED0/ENB_LDO</text>
<text x="129" y="88.4">LED2/V_SEL1</text>
<text x="129" y="86.5">LED1/V_SEL0</text>
<text x="246.7" y="86.5">TRD3-</text>
<text x="94.3" y="92.2">TXC</text>
<text x="94.3" y="94.1">TXCTL</text>
<text x="132.6" y="92.2">MDI_D_N</text>
<text x="132.6" y="94.1">MDI_D_P</text>
<text x="246.7" y="94.1">TRD2-</text>
<text x="246.7" y="90.3">TRD3+</text>
<text x="94.3" y="101.7">TXD0</text>
<text x="94.3" y="99.8">TXD1</text>
<text x="94.3" y="97.9">TXD2</text>
<text x="94.3" y="96">TXD3</text>
<text x="132.6" y="97.9">MDI_C_N</text>
<text x="132.6" y="99.8">MDI_C_P</text>
<text x="246.7" y="97.9">TRD2+</text>
<text x="246.7" y="101.7">CT</text>
<text x="94.3" y="107.5">RXCTL/ADR2</text>
<text x="94.3" y="105.6">RXC/ADR1</text>
<text x="132.6" y="103.7">MDI_B_N</text>
<text x="132.7" y="105.6">MDI_B_P</text>
<text x="94.3" y="113.2">RXD1/TXDLY</text>
<text x="94.3" y="111.3">RXD2</text>
<text x="94.3" y="109.4">RXD3/ADR0</text>
<text x="132.6" y="109.4">MDI_A_N</text>
<text x="132.7" y="111.3">MDI_A_P</text>
<text x="246.7" y="113.2">TRD1+</text>
<text x="246.7" y="109.4">TRD1-</text>
<text x="94.3" y="115.1">RXD0/RXDLY</text>
<text x="131.7" y="118.9">INTB/WOL</text>
<text x="246.7" y="117">TRD0-</text>
<text x="94.3" y="120.8">MDC</text>
<text x="94.3" y="122.7">MDIO</text>
<text x="135.5" y="122.7">RSET</text>
<text x="246.7" y="120.8">TRD0+</text>
<text x="258" y="122.9" transform="rotate(-90 258 122.9)">M5</text>
<text x="259.9" y="122.9" transform="rotate(-90 259.9 122.9)">M4</text>
<text x="265.6" y="122.9" transform="rotate(-90 265.6 122.9)">M2</text>
<text x="267.5" y="122.9" transform="rotate(-90 267.5 122.9)">M1</text>
<text x="94.3" y="126.5">RSTn</text>
<text x="115.1" y="128.6" transform="rotate(-90 115.1 128.6)">EGND</text>
</g>
<g font-size="1.7" fill="#00f">
<text x="264.8" y="76.4" transform="rotate(180 264.8 76.4)">Yellow</text>
<text x="264.3" y="80.2" transform="rotate(180 264.3 80.2)">Green</text>
<text x="275.9" y="85" transform="rotate(180 275.9 85)">8</text>
<text x="275.9" y="89" transform="rotate(180 275.9 89)">7</text>
<text x="275.9" y="92.6" transform="rotate(180 275.9 92.6)">5</text>
<text x="275.9" y="96.6" transform="rotate(180 275.9 96.6)">4</text>
<text x="275.9" y="107.8" transform="rotate(180 275.9 107.8)">6</text>
<text x="275.9" y="111.8" transform="rotate(180 275.9 111.8)">3</text>
<text x="275.9" y="119.4" transform="rotate(180 275.9 119.4)">1</text>
<text x="275.9" y="115.4" transform="rotate(180 275.9 115.4)">2</text>
</g>
<g font-size="1.4">
<text x="30.5" y="1.4">5</text>
<text x="87.7" y="1.4">4</text>
<text x="144.8" y="1.4">3</text>
<text x="202" y="1.4">2</text>
<text x="259.1" y="1.4">1</text>
<text x=".5" y="28.9">D</text>
<text x="288.2" y="28.9">D</text>
<text x=".5" y="80.3">C</text>
<text x="288.2" y="80.3">C</text>
<text x=".5" y="131.7">B</text>
<text x="288.2" y="131.7">B</text>
<text x=".5" y="183.2">A</text>
<text x="288.2" y="183.2">A</text>
<text x="30.5" y="209.1">5</text>
<text x="87.7" y="209.1">4</text>
<text x="144.8" y="209.1">3</text>
<text x="202" y="209.1">2</text>
<text x="259.1" y="209.1">1</text>
</g>
</svg>
